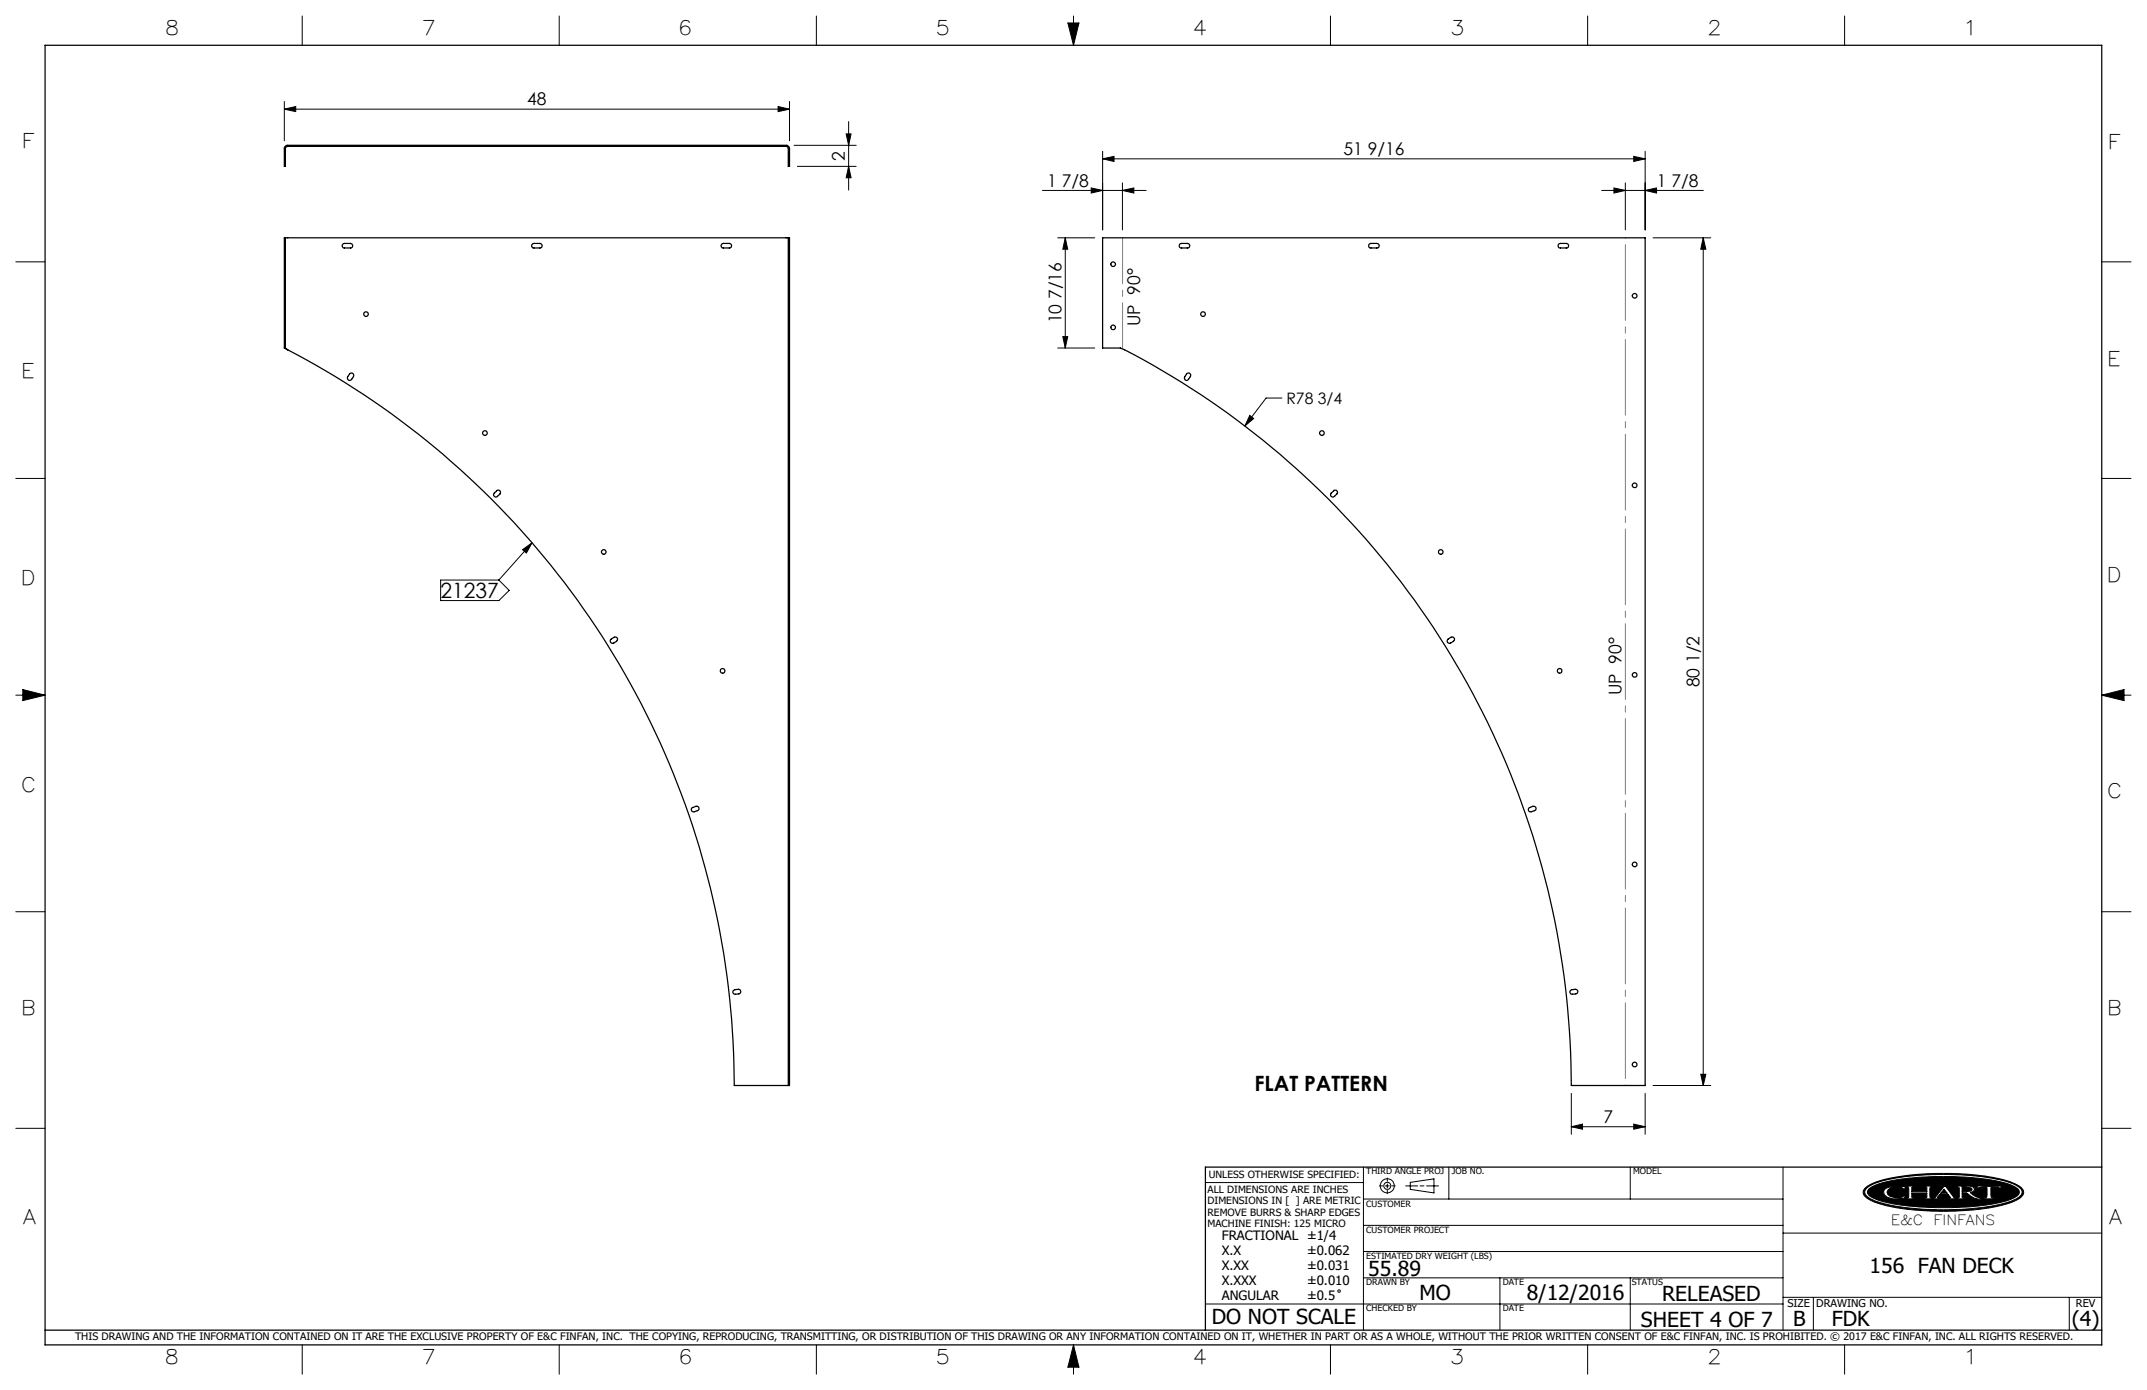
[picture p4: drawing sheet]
<svg xmlns="http://www.w3.org/2000/svg" width="432mm" height="279mm" viewBox="0 0 432 279" stroke-linecap="round" stroke-linejoin="round" font-family="sans-serif">
<g fill="none" stroke="#000" stroke-width=".2">
<path d="M60.8 3.2v5.9M112.5 3.2v5.9M164.2 3.2v5.9M214.8 4.6h2.2l-1.1 4.5zM215.9 3.2v5.9M267.6 3.2v5.9M319.3 3.2v5.9M371 3.2v5.9M57.2 21.9l2.3-.5v1zM57.2 20.4v7.9M57.2 21.9h101.6M156.5 21.4l2.3 .5-2.3 .5z"/>
<path d="M158.8 20.4v7.9M159.7 29.2h12.5M160.4 33.4h11.8M170.2 26.9h1l-.5 2.3zM170.7 33.4l.5 2.3h-1zM170.7 24.4v13.8M209.7 38.3h20.8M219.5 37.8l2.3 .5-2.3 .5zM221.8 31.9l2.2-.5v1.1zM221.8 30.4v15.8M221.8 31.9h109.1M225.7 38.3l2.3-.5v1z"/>
<path d="M225.7 36.8v9.4M322.1 38.3h20.5M324.6 37.8l2.3 .5-2.3 .5zM326.9 36.8v9.4M328.6 31.4l2.3 .5-2.3 .6zM330.9 38.3l2.3-.5v1zM330.9 30.4v15.8M3.2 52.6h5.9M212.7 47.8h7.5M214.2 47.8l.5 2.3h-1zM214.2 47.8v22.2M332.5 47.8h11.6"/>
<path d="M342.5 47.8l.6 2.3h-1zM342.5 47.8v170.4M422.7 52.6h5.9M212.7 70h7.5M213.7 67.7h1l-.5 2.3zM3.2 96.2h5.9M251.4 83.5l.7 .6-1.7 1.5zM257.8 80h-3.2l-4.2 5.6M422.7 96.2h5.9M88.6 116.6h11.7l2.1 2.1-2.1 2h-11.7zM105.1 110.5l1.9-1.4-1.1 2.1zM107 109.1l-6.7 7.5"/>
<path d="M3.2 139.7h5.9M4.6 138.6l4.5 1.1-4.5 1.1zM422.7 139.7h5.9M422.7 139.7l4.5-1.1v2.2zM3.2 183.3h5.9M422.7 183.3h5.9M316 219.8v8.2M330.9 219.8v8.2M332.5 218.2h11.6M342.1 215.9h1l-.6 2.3zM3.2 226.8h5.9M242.4 237.7h31.8"/>
<path d="M274.2 234.6v32.8M277.4 238.4h.7M278.6 238.4h.8M279 236.8v.7M279 238v.8M279 239.3v.6M279.9 238.4h.7M282.7 238.4h2.4M283.6 237.7l4.8-.7v2.8l-4.8-.7zM285.6 238.4h.8M286.9 238.4h2.4M291.4 234.6v6.4"/>
<path d="M316 226.5l2.3-.5v1zM316 226.5h14.9M327.9 234.6v6.4M328.6 226l2.3 .5-2.3 .5zM358.6 234.6v32.8M375.3 238.7a16.2 16.2 0 0 1 7.4-2.3 55.4 55.4 0 0 1 21.3 1.1l1.9 .8a1.36 1.36 0 0 1 1.1 1.1 1.36 1.36 0 0 1-.7 1.4 23 23 0 0 1-9.9 2.4l-.5 .1a53.3 53.3 0 0 1-18.2-1.4 4.1 4.1 0 0 1-3-2 1.17 1.17 0 0 1 .6-1.2zM375.4 238.9a12.3 12.3 0 0 1 6-2.1 59.4 59.4 0 0 1 22.1 .7 4.5 4.5 0 0 1 3.1 1.9 1.36 1.36 0 0 1-.9 1.5 27.8 27.8 0 0 1-10.4 2.1l-1.1 .1a48.8 48.8 0 0 1-17.3-1.8l-1.5-.9a.94 .94 0 0 1 0-1.5zM375.8 239a15.4 15.4 0 0 1 7.6-2.1l3.6-.3 3.3-.1a44.5 44.5 0 0 1 14.2 1.7l.8 .4a1.03 1.03 0 0 1 .8 1 1.03 1.03 0 0 1-.8 1 25.5 25.5 0 0 1-9.5 2l-5 .1a43.6 43.6 0 0 1-13.5-1.6l-1.3-.8a.79 .79 0 0 1-.2-1.3zM379 239.1a5 5 0 0 1 3.5-.6h.7l-.2 .6-.5-.4a3.4 3.4 0 0 0-2.8 .4l-.2 .5 .2 .5a3.1 3.1 0 0 0 2.8 .5l.4-.3h.3l-.2 .5-.7 .1a3.6 3.6 0 0 1-3.3-.8l-.2-.6zM383.5 238.4h1.6v.2l-.6 .1v.8h3v-.8l-.5-.1v-.2h1.5v.2l-.3 .1-.1 .4 .1 1.5v.1l.3 .1v.2h-1.5v-.2h.4l.1-.2v-.8h-3v.8l.1 .2h.5v.2h-1.6v-.2l.3-.1 .1-.1v-1.5v-.4l-.4-.1zM391 239l.6 .9h-1.3zM391 238.4h.3l1.7 2.3 .5 .1v.2h-1.6v-.2l.4-.1-.5-.6h-1.7l-.5 .7h.6v.2h-1.5v-.2l.5-.1z"/>
<path d="M393.6 238.4h2.3l.9 .2 .3 .4-.2 .5-.7 .2 1.2 .9 1.1 .2v.2a4.2 4.2 0 0 1-2.9-1.1l-1-.1v.9l.6 .1v.2h-1.6v-.2h.3l.2-.2v-1.8l-.5-.2zM394.6 238.6h.9l.9 .2 .2 .3-.2 .3-1.8 .1zM397.9 238.3l1 .2 3.7-.1-.3 .5h-.2l-.1-.2h-1.6l.1 1.9 .6 .2v.2h-2.2v-.2l.7-.2v-1.8l-1.6-.1-.2 .2h-.3zM402.1 238.9h.1M422.7 226.8h5.9M274.2 256.9h84.4M274.2 251.6h84.4M274.2 246.3h84.4M274.2 241h84.4M301.7 256.9v10.5M327.9 256.9v10.5M358.6 247.9h64.1"/>
<path d="M60.8 270.3v5.9M112.5 270.3v5.9M164.2 270.3v5.9M215.9 270.3v5.9M215.9 270.3l1.1 4.5h-2.2zM242.4 262.1h116.2M267.6 270.3v5.9M319.3 270.3v5.9M358.6 260.8h64.1M364.7 260.8v6.6M371 270.3v5.9M416.2 260.8v6.6"/>
<circle cx="279" cy="238.4" r=".71"/>
<circle cx="279" cy="238.4" r="1.41"/>
<circle cx="269.3" cy="259.5" r=".25"/>
</g>
<g fill="none" stroke="#000" stroke-width=".25">
<path d="M9.1 9.1h413.6v261.2h-413.6zM57.4 29.4l.3-.2h100.4a.73 .73 0 0 1 .7 .7v3.5h-.3v-3.7l-.4-.3h-100.2l-.5 .4v3.6h-.2v-3.7zM57.4 47.8h101.1M57.4 47.8h-.2v22.2M57.4 47.8v22.2M69 49.1l.3-.2h1.2a.46 .46 0 0 1 .4 .5 .46 .46 0 0 1-.4 .4h-1.2a.45 .45 0 0 1-.4-.2 .45 .45 0 0 1 .1-.5zM107.1 49.1l.3-.2h1.2a.46 .46 0 0 1 .4 .5 .46 .46 0 0 1-.4 .4h-1.2a.45 .45 0 0 1-.4-.2 .45 .45 0 0 1 .1-.5zM145.2 49l1.5-.1a.46 .46 0 0 1 .4 .5 .46 .46 0 0 1-.4 .4h-1.2a.45 .45 0 0 1-.5-.3 .45 .45 0 0 1 .2-.5zM158.5 47.8h.3v170.4h-.3M158.5 47.8v170.4M221.8 47.8h109.1v170.4h-14.9a166.5 166.5 0 0 0-90.7-148.2h-3.5zM237.3 49.1l.3-.2h1.2a.46 .46 0 0 1 .5 .5 .46 .46 0 0 1-.5 .4h-1.2a.45 .45 0 0 1-.4-.2 .45 .45 0 0 1 .1-.5z"/>
<path d="M275.4 49.1l.3-.2h1.2a.46 .46 0 0 1 .5 .5 .46 .46 0 0 1-.5 .4h-1.2a.45 .45 0 0 1-.4-.2 .45 .45 0 0 1 .1-.5zM313.5 49.1l.3-.2h1.2a.46 .46 0 0 1 .5 .5 .46 .46 0 0 1-.5 .4h-1.2a.45 .45 0 0 1-.4-.2 .45 .45 0 0 1 .1-.5zM57.2 70l.7 .3M57.2 70h.2M57.4 70l.5 .3M57.9 70.3a166.8 166.8 0 0 1 89.8 147.9h10.8M70.4 75.1a.46 .46 0 0 1 .6 0 .46 .46 0 0 1 .1 .6l-.4 .5a.47 .47 0 0 1-.6 .2 .47 .47 0 0 1-.2-.7zM238.7 75.1a.46 .46 0 0 1 .6 0 .46 .46 0 0 1 .1 .6l-.4 .5a.46 .46 0 0 1-.6 .2 .46 .46 0 0 1-.1-.7zM99.4 99.1l.5-.4a.46 .46 0 0 1 .6 0 .46 .46 0 0 1 0 .6l-.5 .5a.45 .45 0 0 1-.6 0 .45 .45 0 0 1 0-.7zM268.3 98.6a.47 .47 0 0 1 .6 .1 .47 .47 0 0 1 0 .6l-.5 .5a.46 .46 0 0 1-.7 0 .46 .46 0 0 1 0-.7zM122.8 128.6l.7-.5a.48 .48 0 0 1 .6 .2 .48 .48 0 0 1-.1 .6l-.6 .4a.47 .47 0 0 1-.6-.1 .47 .47 0 0 1 0-.6zM291.3 128.4l.5-.3a.48 .48 0 0 1 .6 .2 .48 .48 0 0 1-.1 .6l-.6 .4a.47 .47 0 0 1-.6-.2 .47 .47 0 0 1 .2-.7z"/>
<path d="M139.1 162.4l.9-.3a.46 .46 0 0 1 .6 .3 .46 .46 0 0 1-.3 .5l-.6 .3a.47 .47 0 0 1-.6-.2 .47 .47 0 0 1 0-.6zM307.5 162.4l.8-.3a.47 .47 0 0 1 .6 .2 .47 .47 0 0 1-.3 .6l-.6 .3a.46 .46 0 0 1-.6-.2 .46 .46 0 0 1 .1-.6zM147.5 199.1l1-.2a.46 .46 0 0 1 .5 .4 .46 .46 0 0 1-.4 .5h-.7a.46 .46 0 0 1-.4-.2 .46 .46 0 0 1 0-.5zM315.8 199.1l1-.2a.46 .46 0 0 1 .5 .4 .46 .46 0 0 1-.4 .5h-.6a.46 .46 0 0 1-.5-.2 .46 .46 0 0 1 0-.5zM422.7 234.6h-180.3v32.8M9.1 267.4h413.6"/>
<circle cx="223.9" cy="53.1" r=".46"/>
<circle cx="328.8" cy="59.5" r=".47"/>
<circle cx="73.6" cy="63.1" r=".47"/>
<circle cx="223.9" cy="65.8" r=".46"/>
<circle cx="242" cy="63.1" r=".47"/>
<circle cx="97.5" cy="87.1" r=".47"/>
<circle cx="265.9" cy="87.1" r=".47"/>
<circle cx="328.8" cy="97.6" r=".47"/>
<circle cx="121.4" cy="110.9" r=".46"/>
<circle cx="289.8" cy="110.9" r=".47"/>
<circle cx="145.3" cy="134.9" r=".47"/>
<circle cx="313.7" cy="134.9" r=".47"/>
<circle cx="328.8" cy="135.7" r=".47"/>
<circle cx="328.8" cy="173.8" r=".47"/>
<circle cx="328.8" cy="214" r=".47"/>
</g>
<g fill="#000">
<path d="M383.5 238.4v.2h.3l.1 .2v1.8l-.1 .1-.3 .1v.2h1.6v-.2h-.5l-.1-.2v-.8h3v.9l-.5 .1v.2h1.5v-.2l-.3-.1-.1-.2v-1.6l.1-.3h.3v-.2h-1.5v.2l.5 .1v.8h-3v-.8l.6-.1v-.2zM391 238.4l-1.8 2.3-.5 .1v.2h1.5v-.2h-.6l.5-.7h1.7l.5 .6-.4 .1v.2h1.6v-.2l-.5-.1-1.7-2.3zM393.6 238.4v.2l.5 .2v1.8l-.2 .2h-.3v.2h1.6v-.2l-.6-.1v-.9l1 .1a3.7 3.7 0 0 0 2.9 1.1v-.2a3.4 3.4 0 0 1-2.3-1.1 .68 .68 0 0 0 .8-.2 .68 .68 0 0 0 0-.8l-.7-.3zM397.9 238.3l-.4 .6h.3l.2-.2 1.6 .1v1.8l-.2 .2h-.5v.2h2.2v-.2h-.5l-.2-.3v-1.7l1.6-.1 .1 .2h.2l.3-.5-4 .1zM375.8 239a13.3 13.3 0 0 1 6.5-2l2.7-.3 3.8-.2 7.5 .2a24.3 24.3 0 0 1 9.1 2 1.01 1.01 0 0 1 .7 .9 1.01 1.01 0 0 1-.7 1 21.9 21.9 0 0 1-8.6 1.9l-3.9 .2h-4.1l-3.8-.2a21.2 21.2 0 0 1-8.8-2l-.4-.3-.2-.5zM379.1 239a1.04 1.04 0 0 0 .7 1.7 7 7 0 0 0 3.2 .1l.2-.5h-.3l-.5 .4a2.56 2.56 0 0 1-2.8-.8 1.28 1.28 0 0 1 1.4-1.3h.2a1.49 1.49 0 0 1 1.4 .2l.4 .3 .2-.6h-.6a4.7 4.7 0 0 0-3.5 .5zM375.3 238.7a17.5 17.5 0 0 1 7.8-2.4l5.1-.4h4.8a34.5 34.5 0 0 1 12.5 2.2l.4 .2a1.36 1.36 0 0 1 .9 2 9.1 9.1 0 0 1-5.1 2.2l-.4 .1a58.1 58.1 0 0 1-23.1-.6 5.6 5.6 0 0 1-3.4-1.9v-.8zM375.3 238.9a1.14 1.14 0 0 0 .6 1.9 24 24 0 0 0 9.3 2.1l4.6 .3 3.7-.1a33.7 33.7 0 0 0 11.9-2.1l.4-.2a1.19 1.19 0 0 0 .9-1.2 1.19 1.19 0 0 0-.9-1.1 21.6 21.6 0 0 0-8.8-2.1l-5.1-.3-4.7 .1a30.2 30.2 0 0 0-11.1 2.1z" fill-rule="evenodd"/>
<path d="M215.9 270.3l-1.1 4.5h2.2zM214.8 4.6h2.2l-1.1 4.5zM4.6 138.6l4.5 1.1-4.5 1.1zM422.7 139.7l4.5-1.1v2.2zM391 239l-.7 .9h1.3zM394.6 238.6v.9l1.7-.1a.38 .38 0 0 0 .3-.4 .38 .38 0 0 0-.5-.3z" fill-rule="evenodd"/>
</g>
<path d="M326.9 47.8v170.4" fill="none" stroke="#808080" stroke-width=".2" stroke-dasharray="15.2 1.3 1.3 1.3" stroke-dashoffset="-1.4"/>
<path d="M225.8 47.8v22.3" fill="none" stroke="#808080" stroke-width=".2" stroke-dasharray="15.2 1.3 1.3 1.3" stroke-dashoffset="6"/>
<g fill="#000">
<path d="M251.4 83.5l.7 .6-1.7 1.5zM105.1 110.5l1.9-1.4-1.1 2.1z"/>
<path d="M156.5 21.4l2.3 .5-2.3 .5zM57.2 21.9l2.3-.5v1z"/>
<path d="M170.7 33.4l.5 2.3h-1zM170.2 26.9h1l-.5 2.3z"/>
<path d="M225.7 38.3l2.3-.5v1zM219.5 37.8l2.3 .5-2.3 .5z"/>
<path d="M342.1 215.9h1l-.6 2.3zM342.5 47.8l.6 2.3h-1zM213.7 67.7h1l-.5 2.3zM214.2 47.8l.5 2.3h-1z"/>
<path d="M316 226.5l2.3-.5v1zM328.6 226l2.3 .5-2.3 .5zM324.6 37.8l2.3 .5-2.3 .5zM330.9 38.3l2.3-.5v1zM221.8 31.9l2.2-.5v1.1zM328.6 31.4l2.3 .5-2.3 .6z"/>
</g>
<g font-size="4.2">
<text x="88.6" y="120.2">21237</text>
<text x="252.3" y="219.3">FLAT PATTERN</text>
<text x="275.2" y="256.5">55.89</text>
<text x="376" y="255.9">156 FAN DECK</text>
<text x="285.5" y="261.4">MO</text>
<text x="307.1" y="261.3">8/12/2016</text>
<text x="334.3" y="261.6">RELEASED</text>
<text x="243.7" y="266.1">DO NOT SCALE</text>
<text x="330" y="266.7">SHEET 4 OF 7</text>
<text x="360.6" y="266.5">B</text>
<text x="368.4" y="266.6">FDK</text>
<text x="416.7" y="266.5">(4)</text>
</g>
<g font-size="4">
<text x="33.6" y="7.1">8</text>
<text x="85.2" y="7.1">7</text>
<text x="137" y="7.1">6</text>
<text x="188.6" y="7.1">5</text>
<text x="240.3" y="7.1">4</text>
<text x="292.1" y="7.1">3</text>
<text x="343.8" y="7.1">2</text>
<text x="395.7" y="7.1">1</text>
<text x="4.9" y="29.8">F</text>
<text x="424.5" y="29.9">F</text>
<text x="4.8" y="76">E</text>
<text x="424.3" y="73.5">E</text>
<text x="4.7" y="117.7">D</text>
<text x="424.2" y="116.9">D</text>
<text x="4.7" y="159.3">C</text>
<text x="424.2" y="160.4">C</text>
<text x="4.8" y="204">B</text>
<text x="424.3" y="204">B</text>
<text x="4.8" y="246.1">A</text>
<text x="424.3" y="246">A</text>
<text x="33.6" y="274.3">8</text>
<text x="85.2" y="274.3">7</text>
<text x="137" y="274.3">6</text>
<text x="188.6" y="274.3">5</text>
<text x="240.3" y="274.3">4</text>
<text x="292.1" y="274.3">3</text>
<text x="343.8" y="274.3">2</text>
<text x="395.8" y="274.3">1</text>
</g>
<g font-size="3.5">
<text x="106" y="21.1">48</text>
<text x="169.9" y="32.3" transform="rotate(-90 169.9 32.3)">2</text>
<text x="270.2" y="31.2">51 9/16</text>
<text x="210.6" y="37.5">1 7/8</text>
<text x="333.2" y="37.5">1 7/8</text>
<text x="213.5" y="65" transform="rotate(-90 213.5 65)">10 7/16</text>
<text x="229.3" y="65.6" transform="rotate(-90 229.3 65.6)">UP 90°</text>
<text x="326.1" y="139.8" transform="rotate(-90 326.1 139.8)">UP 90°</text>
<text x="341.8" y="138.2" transform="rotate(-90 341.8 138.2)">80 1/2</text>
<text x="322.5" y="225.7">7</text>
</g>
<text font-size="3.2" x="258.7" y="81.2">R78 3/4</text>
<g font-size="2.8">
<text x="380.3" y="246.2">E&amp;C</text>
<text x="388.9" y="246.2">FINFANS</text>
</g>
<g font-size="2.6">
<text x="245.7" y="249.3">FRACTIONAL ±1/4</text>
<text x="245.7" y="252.3">X.X</text>
<text x="245.7" y="255.3">X.XX</text>
<text x="262.9" y="252.3">±0.062</text>
<text x="262.9" y="255.3">±0.031</text>
<text x="245.7" y="258.3">X.XXX</text>
<text x="245.7" y="261.3">ANGULAR</text>
<text x="262.9" y="258.3">±0.010</text>
<text x="262.9" y="261.3">±0.5</text>
</g>
<g font-size="2.2">
<text x="359.5" y="262.8">SIZE</text>
<text x="365.3" y="262.7">DRAWING NO.</text>
<text x="417.5" y="262.8">REV</text>
</g>
<text font-size="2.1" x="15.1" y="269.4">THIS DRAWING AND THE INFORMATION CONTAINED ON IT ARE THE EXCLUSIVE PROPERTY OF E&amp;C FINFAN, INC. THE COPYING, REPRODUCING, TRANSMITTING, OR DISTRIBUTION OF THIS DRAWING OR ANY INFORMATION CONTAINED ON IT, WHETHER IN PART OR AS A WHOLE, WITHOUT THE PRIOR WRITTEN CONSENT OF E&amp;C FINFAN, INC. IS PROHIBITED. © 2017 E&amp;C FINFAN, INC. ALL RIGHTS RESERVED.</text>
<g font-size="2">
<text x="242.9" y="239.8">ALL DIMENSIONS ARE INCHES</text>
<text x="243.1" y="236.8">UNLESS OTHERWISE SPECIFIED:</text>
<text x="242.9" y="242.1">DIMENSIONS IN [ ] ARE METRIC</text>
<text x="242.9" y="244.4">REMOVE BURRS &amp; SHARP EDGES</text>
<text x="242.9" y="246.7">MACHINE FINISH: 125 MICRO</text>
</g>
<g font-size="1.7">
<text x="274.8" y="236.1">THIRD ANGLE PROJ</text>
<text x="292" y="236.1">JOB NO.</text>
<text x="328.5" y="236.1">MODEL</text>
<text x="274.8" y="242.5">CUSTOMER</text>
<text x="274.8" y="247.8">CUSTOMER PROJECT</text>
<text x="274.8" y="253.1">ESTIMATED DRY WEIGHT (LBS)</text>
<text x="274.8" y="258.3">DRAWN BY</text>
<text x="274.8" y="263.6">CHECKED BY</text>
<text x="302.2" y="263.6">DATE</text>
<text x="302.2" y="258.3">DATE</text>
<text x="328.2" y="258.3">STATUS</text>
</g>
</svg>
